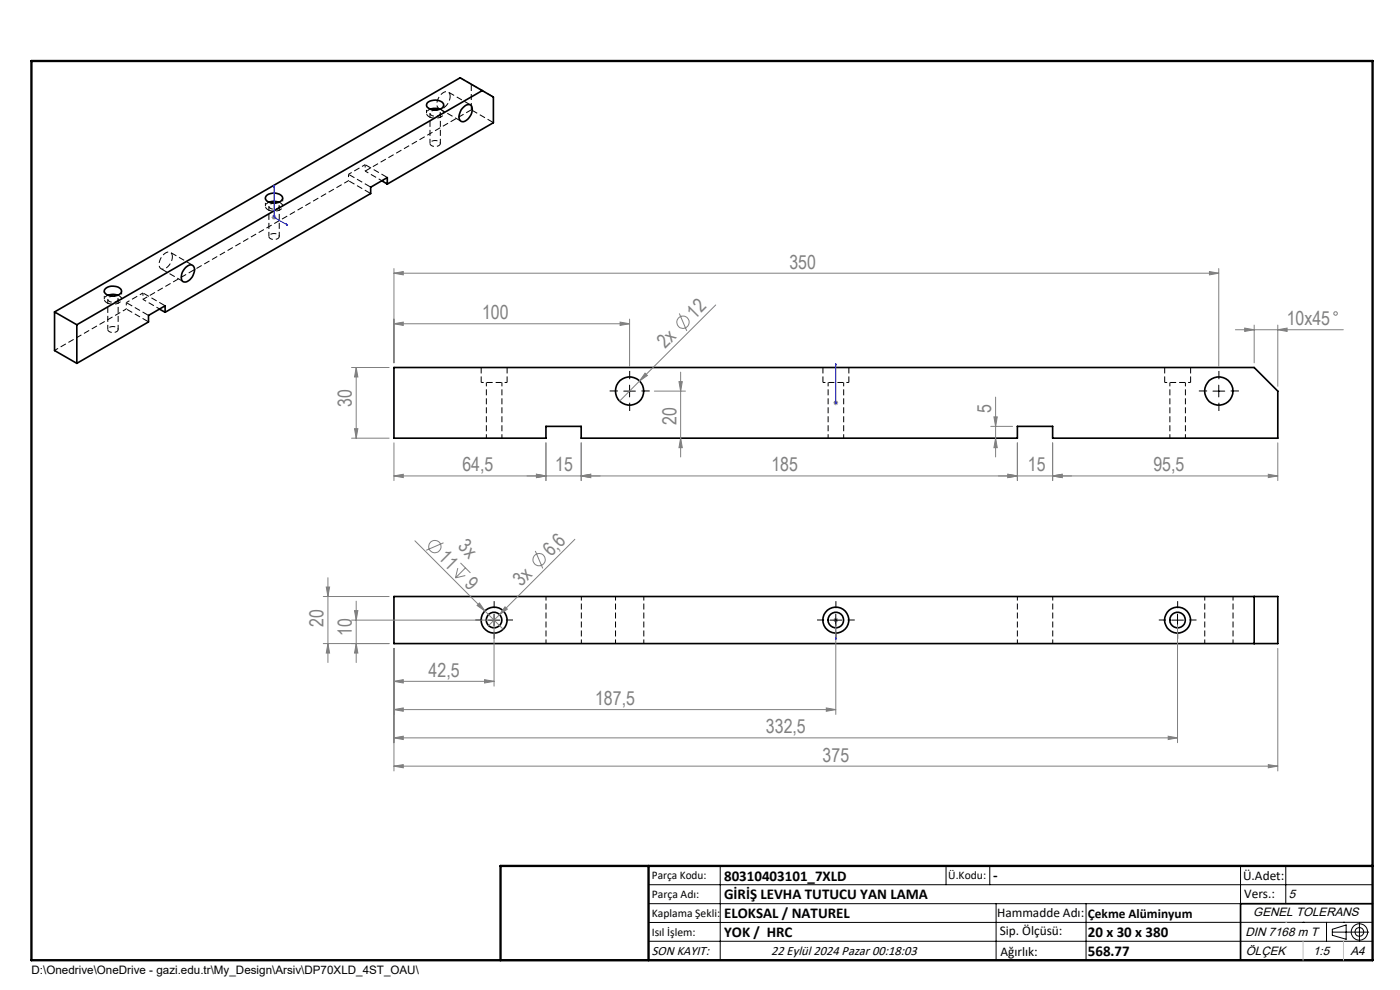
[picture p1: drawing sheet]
<svg xmlns="http://www.w3.org/2000/svg" width="297mm" height="210mm" viewBox="0 0 297 210" stroke-linecap="round" stroke-linejoin="round" font-family="sans-serif">
<g fill="none" stroke="#000" stroke-width=".21" stroke-dasharray="1.3 .6" stroke-dashoffset=".7" stroke-linecap="butt">
<path d="M73.9 37v1.3M77.5 34.9v1.4M91.5 24.5a1.36 1.36 0 0 0 1.9-.4 1.26 1.26 0 0 0-2.2-.1l.3 .5M91.5 30.9a1.36 1.36 0 0 0 1.9-.4 1.26 1.26 0 0 0-2.2-.1l.3 .5M57.4 44.2a1.36 1.36 0 0 0 1.8-.4 1.26 1.26 0 0 0-2.2-.1l.4 .5M57.4 50.6a1.36 1.36 0 0 0 1.8-.4 1.26 1.26 0 0 0-2.2-.1l.4 .5M23.2 63.9a1.36 1.36 0 0 0 1.9-.4 1.26 1.26 0 0 0-2.2-.1l.3 .5M23.2 70.3a1.36 1.36 0 0 0 1.9-.4 1.26 1.26 0 0 0-2.2 0l.3 .4M26.8 64.2v1.3M30.3 62.1v1.4M102.1 81.1h5.5M174.6 81.1h5.5"/>
<path d="M247.1 81.1h5.5"/>
</g>
<path d="M77.5 36.3l22.5-13M102.1 77.9v3.2M174.6 77.9v3.2M247.1 77.9v3.2M107.6 81.1v-3.2M180.1 81.1v-3.2M252.6 81.1v-3.2" fill="none" stroke="#000" stroke-width=".21" stroke-dasharray="1.3 .6" stroke-linecap="butt"/>
<g fill="none" stroke="#000" stroke-width=".21" stroke-dasharray="1.3 .6" stroke-dashoffset=".5" stroke-linecap="butt">
<path d="M73.9 37l3.6-2.1M77.5 36.3l3.5 2M91.3 23.1a.85 .85 0 0 0-.8 .8 .85 .85 0 0 0 .5 .9M57.1 42.9a.85 .85 0 0 0-.7 .7 .85 .85 0 0 0 .4 .9M22.9 62.6a.85 .85 0 0 0-.7 .7 .85 .85 0 0 0 .5 .9M26.8 64.2l3.5-2.1M30.3 63.5l3.6 2M103.2 81.1v11.8M106.5 92.9v-11.8M175.7 81.1v11.8M179 92.9v-11.8M248.2 81.1v11.8"/>
<path d="M251.5 92.9v-11.8"/>
</g>
<g fill="none" stroke="#000" stroke-width=".35">
<path d="M102.3 19.2l2.4 1.4v5.4l-22.5 13M102.3 19.2l-86 49.7M102.3 19.2l-4.7-2.7-86 49.7M81 38.3l1.2 .7M82.2 39v-1.3l-3.6 2v1.4l-43.6 25.1M90.7 21.8a2.5 2.5 0 0 1 3.4 .2v.3a1.83 1.83 0 0 1-2.4 1l-.7-.3a.76 .76 0 0 1-.3-1.2zM91.3 23.2l.7-.2 1.3 .2M98.1 23l.3-.3a.96 .96 0 0 1 1.1-.5 .96 .96 0 0 1 .7 1 2.69 2.69 0 0 1-2.1 2.6 1.32 1.32 0 0 1-.5-2.1zM39.4 56.7l.3-.2a.94 .94 0 0 1 1.3-.2 .94 .94 0 0 1 .2 1.3 2.35 2.35 0 0 1-2.3 2.2 1.92 1.92 0 0 1 .3-2.8zM56.5 41.5a2.45 2.45 0 0 1 3.4 .3 1.28 1.28 0 0 1-1.6 1.3 1.56 1.56 0 0 1-2-1.2zM57.1 42.9l.7-.2 1.4 .2M11.6 66.2l4.7 2.7"/>
<path d="M11.6 66.2v8.2l4.7 2.7M16.3 68.9v8.2M22.4 61.2a2.5 2.5 0 0 1 3.3 .3 1.04 1.04 0 0 1-1.2 1.3 2.08 2.08 0 0 1-2.4-.9zM22.9 62.6l1.1-.2 1 .2M33.8 65.6l1.2 .6M35 66.2v-1.3l-3.5 2v1.4l-15.2 8.8M83.6 78h182.5l5 5v9.9h-47.8v-2.5h-7.5v2.5h-92.5v-2.5h-7.5v2.5h-32.2zM83.6 126.5h187.5v10h-187.5zM266.1 126.5v10M291.2 191.7h-28v12M106.2 203.7h185"/>
<circle cx="133.6" cy="82.9" r="2.99"/>
<circle cx="258.6" cy="82.9" r="2.99"/>
<circle cx="104.8" cy="131.5" r="1.66"/>
<circle cx="104.8" cy="131.5" r="2.75"/>
<circle cx="177.3" cy="131.5" r="1.66"/>
<circle cx="177.3" cy="131.5" r="2.75"/>
<circle cx="249.8" cy="131.5" r="2.75"/>
<circle cx="249.8" cy="131.5" r="1.65"/>
</g>
<path d="M95.5 20.4a.89 .89 0 0 0-.5-.9 .89 .89 0 0 0-1.1 .2 2.54 2.54 0 0 0-1 3.2 1.53 1.53 0 0 0 2.1-1l.5-1.5M36.6 54.5a.89 .89 0 0 0-.5-1 .89 .89 0 0 0-1.1 .2 2.54 2.54 0 0 0-1 3.2 1.53 1.53 0 0 0 2.1-1l.5-1.4M11.6 74.3l15.2-8.8M115.8 136.5v-10M123.3 126.5v10M130.6 126.5v10M136.6 136.5v-10M215.8 136.5v-10M223.3 126.5v10M255.6 126.5v10M261.6 136.5v-10" fill="none" stroke="#000" stroke-width=".21" stroke-dasharray="1.3 .6" stroke-dashoffset=".4" stroke-linecap="butt"/>
<path d="M91 24.8a2.4 2.4 0 0 0 3.1-.6 .96 .96 0 0 0-.7-1.1M56.8 44.5a2.4 2.4 0 0 0 3.1-.6 .96 .96 0 0 0-.7-1M22.7 64.2a2.4 2.4 0 0 0 3.1-.5 .96 .96 0 0 0-.8-1.1" fill="none" stroke="#000" stroke-width=".21" stroke-dasharray="1.3 .6" stroke-dashoffset=".1" stroke-linecap="butt"/>
<g fill="none" stroke="#000" stroke-width=".21" stroke-dasharray="1.3 .6" stroke-dashoffset="-.2" stroke-linecap="butt">
<path d="M100 17.9l4.7 2.7M100 17.9v5.4M77.5 34.9l4.7 2.8M78.6 39.7l-4.7-2.7M93.1 23l4.7 2.7M99.8 22.2l-4.7-2.7M100 23.3l4.7 2.7M34.2 57l4.7 2.7M40.9 56.3l-4.7-2.8M78.6 41.1l-4.7-2.8M30.3 62.1l4.7 2.8M31.5 66.9l-4.7-2.7"/>
<path d="M31.5 68.3l-4.7-2.8"/>
</g>
<path d="M97.6 16.5l2.4 1.4M30.3 63.5l43.6-25.2" fill="none" stroke="#000" stroke-width=".21" stroke-dasharray="1.3 .6" stroke-dashoffset=".2" stroke-linecap="butt"/>
<path d="M90.5 22.3v1.7M94.2 24v-1.7M56.3 42v1.7M60 43.7v-1.7M22.1 61.7v1.8M25.8 63.5v-1.8" fill="none" stroke="#000" stroke-width=".21" stroke-dasharray="1.3 .6" stroke-dashoffset=".9" stroke-linecap="butt"/>
<path d="M91.2 24v6.4M93.4 30.4v-6.4M57 43.7v6.5M59.2 50.2v-6.5M22.9 63.5v6.4M25.1 69.9v-6.4" fill="none" stroke="#000" stroke-width=".21" stroke-dasharray="1.3 .6" stroke-dashoffset=".3" stroke-linecap="butt"/>
<g fill="none" stroke="#808080" stroke-width=".21">
<path d="M57.6 46.1h1M57.8 45.7l.7 .8M58.1 45.6v1M58.5 45.7l-.7 .8M83.6 58l1.9-.4v.7zM83.6 57v20M83.6 58h175M256.6 57.6l2 .4-2 .3zM258.6 57v20.7M74.6 78h7.9M75.6 78l.3 2h-.7zM75.6 78v14.9"/>
<path d="M83.6 68.7l1.9-.4v.7zM83.6 68.7h50M131.6 68.3l2 .4-2 .3zM133.6 67.7v10M136.8 79.2l.5 .4-1.6 1.2zM144.1 66.5l1.6 3.7M144.4 78.9v18M151.8 64.7l-16.1 16.1M262.1 69.9h22.9M264.1 69.6l2 .3-2 .4zM266.1 69v8M271.1 69.9l1.9-.3v.7z"/>
<path d="M271.1 69v12.9M74.6 92.9h7.9M75.2 90.9h.7l-.3 2zM83.6 93.9v8M115.8 93.9v8M123.3 93.9v8M135.7 80.8l-4.3 4.3M138.8 83h6.6M144 81h.7l-.3 2zM144.4 92.9l.3 2.1h-.7zM176.8 85.4h1M177 85.1l.7 .7"/>
<path d="M177.3 84.9v1.1M177.7 85.1l-.7 .7M210.2 90.4h4.6M210.9 88.4h.7l-.4 2zM211.2 92.9l.4 2.1h-.7zM211.2 84.2v12.7M215.8 93.9v8M223.3 93.9v8M271.1 93.9v8M83.6 101l1.9-.4v.7zM83.6 101h187.5M88 114.7l14.9 14.9"/>
<path d="M94.1 115.1l-3.7 1.6M97.7 119.4l2.1 2.1M113.6 116.9l1.5 3.7M113.8 100.6l2 .4-2 .3zM122 114.4l-18.4 18.3M123.3 101l2-.4v.7zM213.8 100.6l2 .4-2 .3zM223.3 101l2-.4v.7zM269.1 100.6l2 .4-2 .3zM68.6 136.5h13.9M68.6 126.5h13.9M69.2 124.5h.7l-.3 2z"/>
<path d="M69.6 136.5l.3 2h-.7zM69.6 122.5v18M74.6 131.5h29.2M75.2 129.5h.7l-.3 2zM75.6 136.5l.3 2h-.7zM75.6 127.5v13M83.6 137.5v26M97.1 120.5l-.5 2.1M98.7 122.1l-2.1 .5M98.7 120.5l-2.1 2.1M101.7 127.9l1.2 1.7-1.7-1.2zM102.9 129.6l3.9 3.9"/>
<path d="M104.8 132.5v13M107.1 128.7l.5 .5-1.6 1.2zM176.8 131.5h1M177 131.2l.7 .7M177.3 131v1M177.3 132.5v19M177.7 131.2l-.7 .7M249.8 132.5v25M271.1 137.5v26M83.6 144.5l1.9-.3v.7zM83.6 150.5l1.9-.3v.7zM83.6 156.5l1.9-.3v.7z"/>
<path d="M83.6 144.5h21.2M83.6 150.5h93.7M83.6 156.5h166.2M102.8 144.2l2 .3-2 .4zM175.3 150.2l2 .3-2 .4zM247.8 156.2l2 .3-2 .4zM83.6 162.5l1.9-.3v.7zM83.6 162.5h187.5M269.1 162.2l2 .3-2 .4z"/>
<circle cx="144.9" cy="68.3" r="1.31"/>
<circle cx="283.3" cy="66.5" r=".37"/>
<circle cx="92.3" cy="115.9" r="1.31"/>
<circle cx="114.4" cy="118.7" r="1.31"/>
</g>
<g fill="none" stroke="#000" stroke-width=".21">
<path d="M132.3 83h2.5M133.6 81.7v2.5M257.3 83h2.5M258.6 81.7v2.5M103.6 131.5h2.4M104.8 130.3v2.5M176.1 131.5h2.5M177.3 130.3v2.5M248.6 131.5h2.5M249.8 130.3v2.5M137.6 187.7h153.6M137.6 191.7h153.6"/>
<path d="M137.6 199.7h153.6M152.8 183.7v20M200.7 183.7v4M210 183.7v4M211.3 191.7v12M230.4 191.7v12M263.2 183.7v20M272.8 183.7v8M276.4 195.6h.1M281.4 195.6v4.1M282.6 197.7h7.8M282.6 197.1l3-.9v3l-3-.8z"/>
<path d="M285 195.6h.1M288.4 195.8v3.8M291.2 195.6l-153.6 .1"/>
<circle cx="288.4" cy="197.7" r="1.74"/>
<circle cx="288.4" cy="197.7" r=".93"/>
</g>
<path d="M58.1 39.3v6.8l3 1.7M58.1 39.3l.1 .4-.1-.1zM60.8 47.5l.3 .3-.3-.1zM177.3 77.1v.4v-.4M177.3 77.1v8.3M177.3 85.4v.1zM177.3 85.4h.1M177.3 135.7v-.4v.4M177.3 131.4v.2zM177.3 131.5h.1M177.3 131.5v4.2" fill="none" stroke="#00f" stroke-width=".21"/>
<g fill="none" stroke="#000" stroke-width=".21" stroke-dasharray="15.2 1.3 1.3 1.3" stroke-linecap="butt">
<path d="M131.1 82.9h-1.8M133.6 80.4v-1.7M133.6 85.4v1.8M136.1 82.9h1.7M256.1 82.9h-1.8M258.6 80.4v-1.7M258.6 85.4v1.8M261.1 82.9h1.7M102.3 131.5h-1.5M104.8 129v-1.5M104.8 134v1.5M107.3 131.5h1.5"/>
<path d="M174.8 131.5h-1.5M177.3 129v-1.5M177.3 134v1.5M179.8 131.5h1.5M247.3 131.5h-1.5M249.8 129v-1.5M249.8 134v1.5M252.3 131.5h1.5"/>
</g>
<path d="M6.7 12.9h284.5v190.8h-284.5zM137.6 183.7v20M291.2 183.7h-185v20" fill="none" stroke="#000" stroke-width=".5"/>
<path d="M272.8 195.6h.1M276.4 199.7v4M285 199.7v4" fill="none" stroke="#c0c0c0" stroke-width=".21"/>
<g fill="#00f">
<path d="M177.3 85.4v.1zM177.3 77.1v.4z"/>
<path d="M60.8 47.5l.3 .3-.3-.1zM58.1 39.3l.1 .4-.1-.1z"/>
<path d="M177.3 135.3v.4zM177.3 131.4v.2z"/>
</g>
<g fill="#808080">
<path d="M101.7 127.9l1.2 1.7-1.7-1.2z"/>
<path d="M107.1 128.7l.5 .5-1.6 1.2z"/>
<path d="M136.8 79.2l.5 .4-1.6 1.2z"/>
<path d="M123.3 101l2-.4v.7zM113.8 100.6l2 .4-2 .3zM223.3 101l2-.4v.7zM213.8 100.6l2 .4-2 .3zM131.6 68.3l2 .4-2 .3zM83.6 68.7l1.9-.4v.7zM256.6 57.6l2 .4-2 .3zM83.6 58l1.9-.4v.7zM271.1 69.9l1.9-.3v.7zM264.1 69.6l2 .3-2 .4z"/>
<path d="M123.3 101l2-.4v.7zM213.8 100.6l2 .4-2 .3zM83.6 144.5l1.9-.3v.7zM102.8 144.2l2 .3-2 .4zM83.6 150.5l1.9-.3v.7zM175.3 150.2l2 .3-2 .4zM83.6 156.5l1.9-.3v.7zM247.8 156.2l2 .3-2 .4zM83.6 162.5l1.9-.3v.7zM269.1 162.2l2 .3-2 .4z"/>
<path d="M83.6 101l1.9-.4v.7zM113.8 100.6l2 .4-2 .3z"/>
<path d="M75.2 90.9h.7l-.3 2zM75.6 78l.3 2h-.7zM69.6 136.5l.3 2h-.7zM69.2 124.5h.7l-.3 2z"/>
<path d="M144 81h.7l-.3 2zM144.4 92.9l.3 2.1h-.7zM210.9 88.4h.7l-.4 2zM211.2 92.9l.4 2.1h-.7zM75.2 129.5h.7l-.3 2zM75.6 136.5l.3 2h-.7z"/>
<path d="M223.3 101l2-.4v.7zM269.1 100.6l2 .4-2 .3z"/>
</g>
<g font-size="4.1" fill="#808080">
<text x="167.5" y="57">350</text>
<text x="102.3" y="67.7">100</text>
<text x="147.4" y="67.8" transform="rotate(-45 147.4 67.8)">12</text>
<text x="273" y="69">10x45</text>
<text x="141.1" y="74.1" transform="rotate(-45 141.1 74.1)">2x</text>
<text x="74.7" y="86.4" transform="rotate(-90 74.7 86.4)">30</text>
<text x="210.3" y="87.7" transform="rotate(-90 210.3 87.7)">5</text>
<text x="143.5" y="90.2" transform="rotate(-90 143.5 90.2)">20</text>
<text x="98.1" y="100">64,5</text>
<text x="117.8" y="100">15</text>
<text x="163.6" y="100">185</text>
<text x="218.1" y="100">15</text>
<text x="244.7" y="100">95,5</text>
<text x="92.8" y="118.4" transform="rotate(45 92.8 118.4)">11</text>
<text x="97" y="116.1" transform="rotate(45 97 116.1)">3x</text>
<text x="116.9" y="118.2" transform="rotate(-45 116.9 118.2)">6,6</text>
<text x="98.4" y="124" transform="rotate(45 98.4 124)">9</text>
<text x="110.6" y="124.5" transform="rotate(-45 110.6 124.5)">3x</text>
<text x="68.7" y="132.9" transform="rotate(-90 68.7 132.9)">20</text>
<text x="74.7" y="134.9" transform="rotate(-90 74.7 134.9)">10</text>
<text x="90.9" y="143.6">42,5</text>
<text x="126.2" y="149.6">187,5</text>
<text x="162.5" y="155.6">332,5</text>
<text x="174.5" y="161.6">375</text>
</g>
<g font-size="3.2">
<text x="153.6" y="186.8">80310403101_7XLD</text>
<text x="153.6" y="190.8">GİRİŞ LEVHA TUTUCU YAN LAMA</text>
<text x="210.7" y="186.6">-</text>
<text x="153.6" y="194.8">ELOKSAL / NATUREL</text>
<text x="153.6" y="198.8">YOK / HRC</text>
<text x="230.8" y="198.7">20 x 30 x 380</text>
<text x="230.8" y="202.8">568.77</text>
</g>
<g font-size="2.8">
<text x="263.7" y="186.7">Ü.Adet:</text>
<text x="263.9" y="190.5">Vers.:</text>
<text x="211.5" y="194.5">Hammadde Adı:</text>
<text x="230.8" y="194.7">Çekme Alüminyum</text>
<text x="138.3" y="202.6">SON KAYIT:</text>
<text x="163.6" y="202.6">22 Eylül 2024 Pazar 00:18:03</text>
<text x="212.1" y="198.4">Sip. Ölçüsü:</text>
<text x="212.2" y="202.7">Ağırlık:</text>
</g>
<g font-size="2.6">
<text x="273.4" y="190.4">5</text>
<text x="265.9" y="194.4">GENEL TOLERANS</text>
<text x="264.2" y="198.5">DIN 7168 m T</text>
<text x="264.3" y="202.6">ÖLÇEK</text>
<text x="278.5" y="202.6">1:5</text>
<text x="286.5" y="202.6">A4</text>
</g>
<g font-size="2.5">
<text x="138.3" y="186.4">Parça Kodu:</text>
<text x="138.3" y="190.5">Parça Adı:</text>
<text x="201.2" y="186.5">Ü.Kodu:</text>
<text x="138.3" y="194.5">Kaplama Şekli:</text>
<text x="138.3" y="198.6">Isıl İşlem:</text>
<text x="6.7" y="206.7">D:\Onedrive\OneDrive - gazi.edu.tr\My_Design\Arsiv\DP70XLD_4ST_OAU\</text>
</g>
</svg>
